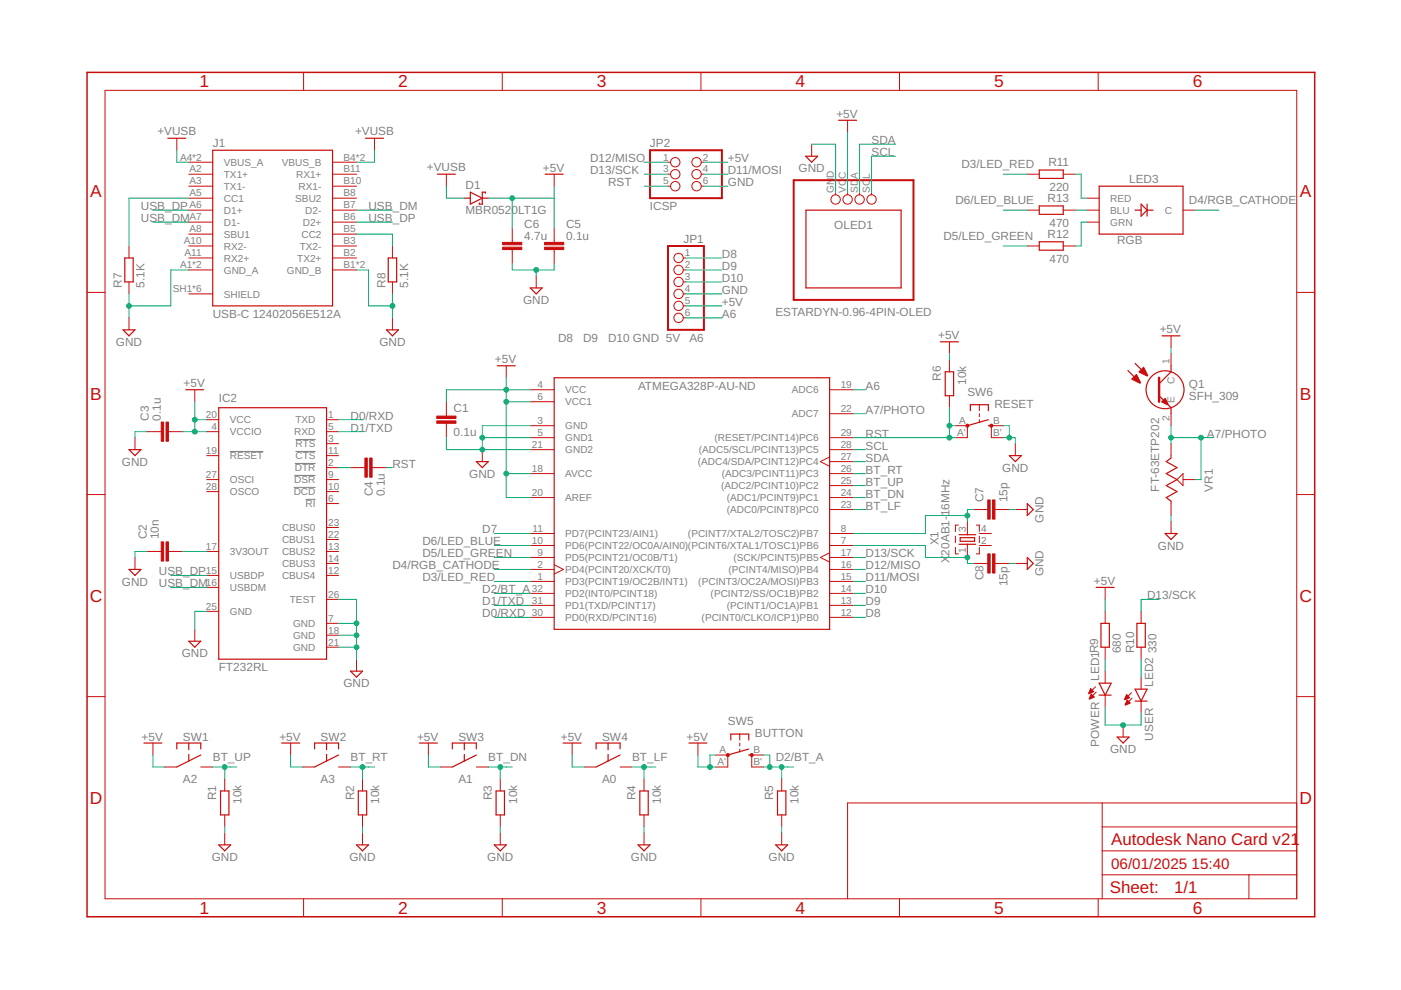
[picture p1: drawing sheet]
<svg xmlns="http://www.w3.org/2000/svg" width="297mm" height="210mm" viewBox="0 0 297 210" stroke-linecap="round" stroke-linejoin="round" font-family="sans-serif">
<path d="M48.7 95.7h7.1M62.5 98.3h4.4M62.6 95.7h4.3M62.7 93.2h4.2M62.3 103.3h4.6M62.4 100.8h4.5M64.8 105.9h2.1" fill="none" stroke="#808080" stroke-width=".21"/>
<g fill="none" stroke="#c90d0c" stroke-width=".21">
<path d="M22.3 19.2h252.6v171.4h-252.6zM64.4 15.3v3.9M106.5 15.3v3.9M148.6 15.3v3.9M190.7 15.3v3.9M232.8 15.3v3.9M37.5 29.3v2.6M40 34.4h5.1M40 36.9h5.1M40 39.5h5.1M70.5 34.4h5.1M70.5 36.9h5.1"/>
<path d="M70.5 39.5h5.1M79.4 29.3v2.6M94.6 36.9v2.6M117.5 36.9v2.6M141.6 34.4h.6M141.6 36.9h.6M141.6 39.5h.6M148.7 34.4h.5M148.7 36.9h.5M148.7 39.5h.5M172.1 30.6v2.5M179.7 25.5v2.5"/>
<path d="M217.8 36.9h2.5M225.4 36.9h2.6M27.3 52.2v2.5M27.3 59.8v2.5M40 57.2h5.1M40 44.6h5.1M40 42h5.1M40 49.6h5.1M40 47.1h5.1M40 52.2h5.1M40 54.7h5.1M70.5 57.2h5.1"/>
<path d="M70.5 44.6h5.1M70.5 42h5.1M70.5 49.6h5.1M70.5 47.1h5.1M70.5 52.2h5.1M70.5 54.7h5.1M83.2 52.2v2.5M83.2 59.8v2.5M108.6 48.4v3M108.6 52.9v3.1M113.7 58.5v2.5M117.5 48.4v3"/>
<path d="M117.5 52.9v3.1M144.9 57.2h.5M144.9 54.7h.5M144.9 59.8h.5M177.2 40.7v.6M179.7 40.7v.6M182.2 40.7v.6M184.8 40.7v.6M217.8 44.6h2.5M217.8 52.2h2.5M225.4 44.6h2.6M225.4 52.2h2.6"/>
<path d="M230.5 44.6h2.5M230.5 42h2.5M230.5 47.1h2.5M250.8 44.6h2.6M18.5 62h3.8M27.3 67.4v2.5M40 62.3h5.1M83.2 67.4v2.5M107.3 77.6v2.5M144.9 62.3h.5M144.9 64.9h.5M144.9 67.4h.5"/>
<path d="M201.3 72.5v2.5M201.3 76.3v2.5M248.3 71.2v2.5M248.3 75v2.6M274.9 62h3.8M28.6 92.8v2.5M31.2 91.5h3M35.7 91.5h3.1M41.3 82.6v2.6M43.8 89h2.6M43.8 91.5h2.6M43.8 96.6h2.6"/>
<path d="M69.2 99.1h2.6M69.2 89h2.6M69.2 91.5h2.6M69.2 94.1h2.6M69.2 96.6h2.6M74.3 99.1h3.1M78.9 99.1h3M94.6 85.2v3M94.6 89.7v3.1M102.3 95.3v2.6M112.4 90.3h5.1M112.4 82.6h5.1"/>
<path d="M112.4 92.8h5.1M112.4 85.2h5.1M112.4 95.3h5.1M175.9 82.6h5.1M175.9 92.8h5.1M175.9 87.7h5.1M175.9 95.3h5.1M175.9 96.9l-2 1 2 1M175.9 97.9h5.1M201.3 83.9v2.5M202.6 90.3h2.5v2.5h-2.5M207.6 85.8v1.3"/>
<path d="M207.6 87.7v.6M207.6 89v.6M212.7 90.3h-2.5v2.5h2.5M215.3 94.1v2.5M248.3 87.7v2.6M248.3 94.1v3M18.5 104.9h3.8M28.6 118.2v2.5M31.2 116.9h3M35.7 116.9h3.1M43.8 116.9h2.6M43.8 104.2h2.6"/>
<path d="M43.8 101.7h2.6M69.2 116.9h2.6M69.2 104.2h2.6M69.2 101.7h2.6M69.2 106.8h2.6M69.2 111.8h2.6M69.2 114.4h2.6M69.2 119.5h2.6M112.4 105.5h5.1M112.4 100.4h5.1M112.4 113.1h5.1M112.4 115.7h5.1"/>
<path d="M112.4 118.2h5.1M117.5 119.7l2 1-2 1M175.9 105.5h5.1M175.9 100.4h5.1M175.9 113.1h5.1M175.9 115.7h5.1M175.9 118.2h5.1M175.9 117.2l-2 1 2 1M175.9 108h5.1M175.9 103h5.1M202.6 116.1v1.3h.6M202.6 113.7v1.4"/>
<path d="M203.2 111.3h-.6v1.4M205.1 110.6v2.8M205.1 115.4v2.8M206.4 108h3M206.4 119.5h3M207 111.3h.6v1.4M207.6 113.1h2.6M207.6 115.7h2.6M207.6 113.7v1.4M207.6 116.1v1.3h-.6M210.9 108h3.1M210.9 119.5h3.1"/>
<path d="M215.3 108h2.5M215.3 119.5h2.5M248.3 106.3v3M248.3 110.6v2.5M249.6 101.7l1.2-1.3v2.6zM250.8 101.7h2.6M274.9 104.9h3.8M41.3 133.4v2.6M43.8 122h2.6M43.8 124.5h2.6M43.8 129.6h2.6M69.2 122h2.6"/>
<path d="M69.2 132.2h2.6M69.2 134.7h2.6M69.2 127.1h2.6M69.2 137.2h2.6M75.6 139.8v2.5M112.4 120.7h5.1M112.4 123.3h5.1M112.4 125.8h5.1M112.4 128.4h5.1M112.4 130.9h5.1M175.9 120.7h5.1M175.9 123.3h5.1"/>
<path d="M175.9 125.8h5.1M175.9 128.4h5.1M175.9 130.9h5.1M234.3 124.5v2.6M234.3 129.6v2.6M234.3 137.2v2.6M241.9 129.6v2.6M241.9 137.2v2.6M18.5 147.7h3.8M32.4 157.5v2.6M61.6 157.5v2.6M90.8 157.5v2.6"/>
<path d="M121.3 157.5v2.6M148 157.5v2.6M156.8 155.6v1.3M156.8 157.5v.7M156.8 158.8v.6M232.3 145.6l-1.4 1.4M232.4 146.7l-1.4 1.4M234.3 142.3v2.5M234.3 147.4v2.5M238.1 153.7v2.6M239.9 146.9l-1.4 1.4M240 148l-1.4 1.4"/>
<path d="M241.9 143.6v2.5M241.9 148.7v2.5M274.9 147.7h3.8M34.9 162.6h2.6M42.6 162.6h2.5M47.6 165.2v2.5M47.6 172.8v2.5M47.6 176.6v2.5M64.2 162.6h2.5M71.8 162.6h2.5M76.9 165.2v2.5M76.9 172.8v2.5"/>
<path d="M76.9 176.6v2.5M93.4 162.6h2.5M101 162.6h2.5M106.1 165.2v2.5M106.1 172.8v2.5M106.1 176.6v2.5M123.8 162.6h2.6M131.5 162.6h2.5M136.5 165.2v2.5M136.5 172.8v2.5M136.5 176.6v2.5M151.8 160.1h2.5v2.5h-2.5"/>
<path d="M161.9 160.1h-2.5v2.5h2.5M165.7 165.2v2.5M165.7 172.8v2.5M165.7 176.6v2.5M233.7 170.2v20.4M233.7 175.3h41.2M274.9 170.2h-95.2v20.4M64.4 190.6v3.8M106.5 190.6v3.8M148.6 190.6v3.8M190.7 190.6v3.8M232.8 190.6v3.8"/>
<path d="M233.7 185.5h41.2M233.7 180.4h41.2M264.8 185.5v5.1"/>
<circle cx="143.2" cy="39.5" r=".99"/>
<circle cx="143.2" cy="34.4" r=".99"/>
<circle cx="143.2" cy="36.9" r=".99"/>
<circle cx="147.7" cy="39.5" r=".99"/>
<circle cx="147.7" cy="34.4" r=".99"/>
<circle cx="147.7" cy="36.9" r=".99"/>
<circle cx="143.9" cy="54.7" r=".99"/>
<circle cx="143.9" cy="57.2" r=".99"/>
<circle cx="143.9" cy="59.8" r=".99"/>
<circle cx="177.2" cy="42.3" r=".99"/>
<circle cx="179.7" cy="42.3" r=".99"/>
<circle cx="182.2" cy="42.3" r=".99"/>
<circle cx="184.8" cy="42.3" r=".99"/>
<circle cx="143.9" cy="62.3" r=".99"/>
<circle cx="143.9" cy="64.9" r=".99"/>
<circle cx="143.9" cy="67.4" r=".99"/>
</g>
<g fill="none" stroke="#c90d0c" stroke-width=".25">
<path d="M35.6 29.3h3.8M45.1 31.9h25.4v33h-25.4zM77.5 29.3h3.8M92.7 36.9h3.8M115.6 36.9h3.8M170.8 33.1h2.6l-1.3 1.3zM177.8 25.5h3.8M220.3 36h5.1v1.8h-5.1zM233 39.5h17.8v10.1h-17.8zM26.5 54.7h1.7v5.1h-1.7zM82.3 54.7h1.8v5.1h-1.8zM98.4 42h1.3"/>
<path d="M99.7 40.7l2.6 1.3-2.6 1.3zM102.3 42h1.2M102.9 41v-.3h-.6v2.6h-.7v-.3M170.9 44.6h20.2v16.4h-20.2zM220.3 43.7h5.1v1.7h-5.1zM220.3 51.3h5.1v1.7h-5.1zM240.7 44.6h1.2M241.9 43.3l1.3 1.3-1.3 1.2zM243.2 43.3v2.5M243.2 44.6h1.3M26.1 69.9h2.5l-1.3 1.3zM81.9 69.9h2.6l-1.3 1.3z"/>
<path d="M105.4 77.6h3.8M112.4 61h2.6l-1.3 1.3zM199.4 72.5h3.8M200.4 78.8h1.8v5.1h-1.8zM239.1 78.6l2.6 2.5M240.7 77l2.5 2.6M246.4 71.2h3.8M248.3 77.6v1.2l-2.6 2.6M27.3 95.3h2.6l-1.3 1.3zM39.4 82.6h3.8M46.4 86.4h22.8v53.4h-22.8zM101 97.9h2.5l-1.2 1.2z"/>
<path d="M117.5 80.1h58.4v53.3h-58.4zM205.7 87.1v-1.3h3.8v1.3M209.5 90.3h.7M209.5 89l-4.4 1.3M214 96.6h2.5l-1.2 1.3zM245.7 83.9l2.6 2.5v1.3M248.3 97.1l-1 .8 2.3 1.2-2.3 1.3 2.3 1.3-2.3 1.3 2.3 1.2-2.3 1.3 1 .8M203.3 113.4h3.6M203.3 115.4h3.6M203.6 114h3v.8h-3zM217.8 106.8l1.3 1.2-1.3 1.3zM217.8 118.2l1.3 1.3-1.3 1.2z"/>
<path d="M247 113.1h2.6l-1.3 1.3zM27.3 120.7h2.6l-1.3 1.3zM40 136h2.6l-1.3 1.2zM232.4 124.5h3.8M233.4 132.2h1.8v5h-1.8zM241 132.2h1.8v5h-1.8zM30.5 157.5h3.8M40 157.5v1.5M40 160v1.4M42.6 158.8v-1.3h-5.1v1.3M59.7 157.5h3.8M69.2 157.5v1.5"/>
<path d="M69.2 160v1.4M71.8 158.8v-1.3h-5.1v1.3M74.3 142.3h2.6l-1.3 1.3zM88.9 157.5h3.8M98.4 157.5v1.5M98.4 160v1.4M101 158.8v-1.3h-5.1v1.3M119.4 157.5h3.8M128.9 157.5v1.5M128.9 160v1.4M131.5 158.8v-1.3h-5.1v1.3M146.1 157.5h3.8"/>
<path d="M154.9 156.9v-1.3h3.8v1.3M158.7 158.8l-4.4 1.3M233 144.8h2.6l-1.3 2.6zM233 147.4h2.6M236.9 156.3h2.5l-1.3 1.2zM240.7 146.1h2.5l-1.3 2.6zM240.7 148.7h2.5M42.6 160.1l-5.1 2.5M46.4 179.1h2.5l-1.3 1.3zM46.8 167.7h1.7v5.1h-1.7zM69.2 161.4l-2.5 1.2M71.8 160.1l-2.6 1.3"/>
<path d="M75.6 179.1h2.5l-1.2 1.3zM76 167.7h1.7v5.1h-1.7zM101 160.1l-5.1 2.5M104.8 179.1h2.5l-1.2 1.3zM105.2 167.7h1.8v5.1h-1.8zM131.5 160.1l-5.1 2.5M135.3 179.1h2.5l-1.3 1.3zM135.7 167.7h1.7v5.1h-1.7zM158.7 160.1h.7M164.5 179.1h2.5l-1.3 1.3zM164.8 167.7h1.8v5.1h-1.8z"/>
<circle cx="247" cy="82.6" r="4"/>
</g>
<g fill="#c90d0c" stroke="#c90d0c" stroke-width=".21">
<path d="M92.6 89.2h4.1v.5h-4.1z"/>
<path d="M92.6 88.2h4.1v.5h-4.1z"/>
<path d="M78.4 97.1h.5v4.1h-.5z"/>
<path d="M77.4 97.1h.5v4.1h-.5z"/>
<path d="M210.4 117.4h.5v4.1h-.5z"/>
<path d="M209.4 117.4h.5v4.1h-.5z"/>
<path d="M210.4 106h.5v4.1h-.5z"/>
<path d="M209.4 106h.5v4.1h-.5z"/>
<path d="M106.6 52.4h4v.5h-4z"/>
<path d="M106.6 51.4h4v.5h-4z"/>
<path d="M35.2 114.9h.5v4.1h-.5z"/>
<path d="M34.2 114.9h.5v4.1h-.5z"/>
<path d="M115.5 52.4h4v.5h-4z"/>
<path d="M115.5 51.4h4v.5h-4z"/>
<path d="M34.2 89.5h.5v4.1h-.5z"/>
<path d="M35.2 89.5h.5v4.1h-.5z"/>
</g>
<path d="M18.5 15.3h260.2v179.1h-260.2z" fill="none" stroke="#c90d0c" stroke-width=".32"/>
<path d="M137.8 31.9h15.3v10.1h-15.3zM168.3 38.2h25.4v25.4h-25.4zM141.6 52.2h7.6v17.7h-7.6z" fill="none" stroke="#c90d0c" stroke-width=".42"/>
<g fill="#c90d0c" stroke="#c90d0c" stroke-width=".21">
<path d="M154.1 159.9h.5v.4h-.5z" fill-rule="evenodd"/>
<path d="M246.3 85.2l.7-.7 .7 1.2-.2 .1z" fill-rule="evenodd"/>
<path d="M239.9 80.4l1-1 .9 1.7-.1 .2z" fill-rule="evenodd"/>
<path d="M241.5 78.9l1-1 .9 1.7-.2 .1z" fill-rule="evenodd"/>
<path d="M231.2 146l.7 .7-1 .4z" fill-rule="evenodd"/>
<path d="M231.4 147.1l.6 .7-1 .4z" fill-rule="evenodd"/>
<path d="M238.9 147.3l.6 .6-1 .5z" fill-rule="evenodd"/>
<path d="M239 148.4l.7 .7-1.1 .4z" fill-rule="evenodd"/>
<circle cx="205.1" cy="90.3" r=".33"/>
<circle cx="210.2" cy="90.3" r=".33"/>
<circle cx="159.4" cy="160.1" r=".32"/>
</g>
<path d="M245.7 80.1v5.1" fill="none" stroke="#c90d0c" stroke-width=".51"/>
<g fill="none" stroke="#0dab76" stroke-width=".21">
<path d="M37.5 31.9v2.5h2.5M79.4 31.9v2.5h-3.8M94.6 39.5v2.5h3.8M117.5 39.5v8.9M136.5 39.5h5.1M136.5 34.4h5.1M136.5 36.9h5.1M149.2 39.5h5.1M149.2 34.4h5.1M149.2 36.9h5.1M172.1 30.6h5.1v10.1M179.7 28v12.7"/>
<path d="M189.9 30.6h-7.7v10.1M189.9 33.1h-5.1v7.6M212.7 36.9h5.1M228 36.9h1.2v5.1h1.3M32.4 44.6h7.6M32.4 47.1h7.6M40 42h-12.7v10.2M40 57.2h-3.8v7.7h-8.9M75.6 57.2h2.5v7.7h5.1M75.6 49.6h7.6v2.6M75.6 44.6h7.6M75.6 47.1h7.6"/>
<path d="M103.5 42h14M108.6 56v1.2h8.9v-1.2M108.6 42v6.4M113.7 57.2v1.3M145.4 57.2h7.7M145.4 54.7h7.7M145.4 59.8h7.7M212.7 52.2h5.1M212.7 44.6h5.1M228 44.6h2.5M230.5 47.1h-1.3v5.1h-1.2M253.4 44.6h5"/>
<path d="M27.3 62.3v5.1M83.2 62.3v5.1M145.4 64.9h7.7M145.4 62.3h7.7M145.4 67.4h7.7M201.3 75v1.3M248.3 73.7v1.3M31.2 91.5h-2.6v1.3M38.8 91.5h5M41.3 85.2v6.3M41.3 89h2.5M71.8 91.5h5.1"/>
<path d="M71.8 99.1h2.5M71.8 89h5.1M81.9 99.1h1.3M94.6 92.8v2.5h17.8M102.3 92.8h10.1M107.3 80.1v25.4h5.1M107.3 85.2h5.1M112.4 90.3h-10.1v5M112.4 82.6h-17.8v2.6M181 92.8h21.6M181 95.3h2.5M181 97.9h2.5"/>
<path d="M181 82.6h2.5M181 87.7h2.5M201.3 90.3h1.3M201.3 86.4v6.4M212.7 90.3h1.3v2.5M212.7 92.8h2.6v1.3M248.3 92.8h8.9M248.3 90.3v3.8M254.6 92.8v8.9h-1.2M31.2 116.9h-2.6v1.3M38.8 116.9h5M104.8 118.2h7.6"/>
<path d="M104.8 115.7h7.6M104.8 113.1h7.6M107.3 100.4h5.1M181 115.7h15.2v2.5h8.9v1.3h1.3M181 108h2.5M181 118.2h2.5M181 100.4h2.5M181 105.5h2.5M181 103h2.5M205.1 109.3h-8.9v3.8h-15.2M206.4 108h-1.3v2.6M214 119.5h1.3"/>
<path d="M214 108h1.3M248.3 109.3v1.3M36.2 122h7.6M36.2 124.5h7.6M43.8 129.6h-2.5v3.8M71.8 127.1h3.8v12.7M71.8 132.2h3.8M71.8 134.7h3.8M71.8 137.2h3.8M104.8 120.7h7.6M104.8 123.3h7.6M104.8 125.8h7.6"/>
<path d="M104.8 130.9h7.6M104.8 128.4h7.6M181 120.7h2.5M181 123.3h2.5M181 125.8h2.5M181 130.9h2.5M181 128.4h2.5M234.3 127.1v2.5M234.3 139.8v2.5M241.9 139.8v3.8M245.7 127.1h-3.8v2.5M234.3 149.9v3.8h7.6v-2.5"/>
<path d="M32.4 160.1v2.5h2.5M45.1 162.6h5.1M47.6 162.6v2.6M47.6 175.3v1.3M61.6 160.1v2.5h2.6M74.3 162.6h5.1M76.9 162.6v2.6M76.9 175.3v1.3M90.8 160.1v2.5h2.6M103.5 162.6h5.1M106.1 162.6v2.6M106.1 175.3v1.3"/>
<path d="M121.3 160.1v2.5h2.5M134 162.6h5.1M136.5 162.6v2.6M136.5 175.3v1.3M148 160.1v2.5h3.8M151.8 160.1h-1.3v2.5M161.9 162.6h6.4M161.9 160.1h1.3v2.5M165.7 162.6v2.6M165.7 175.3v1.3"/>
</g>
<g fill="#0dab76" stroke="#0dab76" stroke-width=".21">
<circle cx="102.3" cy="92.8" r=".51"/>
<circle cx="102.3" cy="95.3" r=".51"/>
<circle cx="27.3" cy="64.9" r=".51"/>
<circle cx="83.2" cy="64.9" r=".51"/>
<circle cx="113.7" cy="57.2" r=".51"/>
<circle cx="214" cy="92.8" r=".51"/>
<circle cx="238.1" cy="153.7" r=".51"/>
<circle cx="75.6" cy="137.2" r=".51"/>
<circle cx="75.6" cy="134.7" r=".51"/>
<circle cx="75.6" cy="132.2" r=".51"/>
<circle cx="201.3" cy="92.8" r=".51"/>
<circle cx="201.3" cy="90.3" r=".51"/>
<circle cx="107.3" cy="82.6" r=".51"/>
<circle cx="107.3" cy="85.2" r=".51"/>
<circle cx="107.3" cy="100.4" r=".51"/>
<circle cx="41.3" cy="89" r=".51"/>
<circle cx="41.3" cy="91.5" r=".51"/>
<circle cx="150.5" cy="162.6" r=".51"/>
<circle cx="108.6" cy="42" r=".51"/>
<circle cx="205.1" cy="109.3" r=".51"/>
<circle cx="47.6" cy="162.6" r=".51"/>
<circle cx="76.9" cy="162.6" r=".51"/>
<circle cx="106.1" cy="162.6" r=".51"/>
<circle cx="136.5" cy="162.6" r=".51"/>
<circle cx="165.7" cy="162.6" r=".51"/>
<circle cx="163.2" cy="162.6" r=".51"/>
<circle cx="248.3" cy="92.8" r=".51"/>
<circle cx="254.6" cy="92.8" r=".51"/>
<circle cx="205.1" cy="118.2" r=".51"/>
</g>
<g font-size="3.7" fill="#c90d0c">
<text x="42.3" y="18.5">1</text>
<text x="84.4" y="18.5">2</text>
<text x="126.5" y="18.5">3</text>
<text x="168.6" y="18.5">4</text>
<text x="210.8" y="18.5">5</text>
<text x="252.9" y="18.5">6</text>
<text x="19.1" y="41.9">A</text>
<text x="275.6" y="41.9">A</text>
<text x="19.1" y="84.7">B</text>
<text x="275.6" y="84.7">B</text>
<text x="19" y="127.6">C</text>
<text x="275.5" y="127.6">C</text>
<text x="19" y="170.4">D</text>
<text x="275.5" y="170.4">D</text>
<text x="42.3" y="193.8">1</text>
<text x="84.4" y="193.8">2</text>
<text x="126.5" y="193.8">3</text>
<text x="168.6" y="193.8">4</text>
<text x="210.8" y="193.8">5</text>
<text x="252.9" y="193.8">6</text>
</g>
<g font-size="3.6" fill="#c90d0c">
<text x="235.6" y="179.1">Autodesk Nano Card v21</text>
<text x="235.3" y="189.4">Sheet:</text>
<text x="248.9" y="189.3">1/1</text>
</g>
<g font-size="3.2" fill="#c90d0c">
<text x="235.6" y="184.2">06/01/2025</text>
<text x="252.6" y="184.2">15:40</text>
</g>
<g font-size="2.5" fill="#808080">
<text x="33.4" y="28.7">+VUSB</text>
<text x="75.3" y="28.7">+VUSB</text>
<text x="177.3" y="25">+5V</text>
<text x="45.1" y="31.1">J1</text>
<text x="125.1" y="34.4">D12/MISO</text>
<text x="137.8" y="31.2">JP2</text>
<text x="154.3" y="34.4">+5V</text>
<text x="184.8" y="30.6">SDA</text>
<text x="184.8" y="33.1">SCL</text>
<text x="203.8" y="35.7">D3/LED_RED</text>
<text x="222.3" y="35.1">R11</text>
<text x="90.5" y="36.3">+VUSB</text>
<text x="98.7" y="40.1">D1</text>
<text x="115.1" y="36.4">+5V</text>
<text x="125.1" y="36.9">D13/SCK</text>
<text x="128.9" y="39.5">RST</text>
<text x="154.3" y="39.5">GND</text>
<text x="154.3" y="36.9">D11/MOSI</text>
<text x="169.3" y="36.5">GND</text>
<text x="222.5" y="40.5">220</text>
<text x="239.4" y="38.7">LED3</text>
<text x="29.9" y="44.5">USB_DP</text>
<text x="29.9" y="47.1">USB_DM</text>
<text x="78.1" y="47.1">USB_DP</text>
<text x="78.1" y="44.5">USB_DM</text>
<text x="98.7" y="45.4">MBR0520LT1G</text>
<text x="137.8" y="44.5">ICSP</text>
<text x="202.6" y="43.3">D6/LED_BLUE</text>
<text x="222.1" y="42.7">R13</text>
<text x="252.1" y="43.3">D4/RGB_CATHODE</text>
<text x="111.1" y="50.9">4.7u</text>
<text x="111.1" y="48.4">C6</text>
<text x="120" y="50.9">0.1u</text>
<text x="120" y="48.4">C5</text>
<text x="144.9" y="51.5">JP1</text>
<text x="176.9" y="48.6">OLED1</text>
<text x="200" y="50.9">D5/LED_GREEN</text>
<text x="222.1" y="50.4">R12</text>
<text x="222.5" y="48.1">470</text>
<text x="236.9" y="51.8">RGB</text>
<text x="153" y="54.7">D8</text>
<text x="153" y="57.2">D9</text>
<text x="153" y="59.8">D10</text>
<text x="222.5" y="55.7">470</text>
<text x="25.8" y="61.1" transform="rotate(-90 25.8 61.1)">R7</text>
<text x="30.6" y="61.1" transform="rotate(-90 30.6 61.1)">5.1K</text>
<text x="81.7" y="61.1" transform="rotate(-90 81.7 61.1)">R8</text>
<text x="86.5" y="61.1" transform="rotate(-90 86.5 61.1)">5.1K</text>
<text x="110.9" y="64.5">GND</text>
<text x="153" y="62.3">GND</text>
<text x="153" y="64.9">+5V</text>
<text x="45.1" y="67.4">USB-C 12402056E512A</text>
<text x="153" y="67.4">A6</text>
<text x="164.4" y="67">ESTARDYN-0.96-4PIN-OLED</text>
<text x="198.9" y="72">+5V</text>
<text x="245.9" y="70.7">+5V</text>
<text x="24.6" y="73.4">GND</text>
<text x="80.4" y="73.4">GND</text>
<text x="104.9" y="77.1">+5V</text>
<text x="118.3" y="72.5">D8</text>
<text x="123.6" y="72.5">D9</text>
<text x="128.9" y="72.5">D10 GND 5V</text>
<text x="146.2" y="72.5">A6</text>
<text x="38.9" y="82.1">+5V</text>
<text x="135.3" y="82.6">ATMEGA328P-AU-ND</text>
<text x="183.5" y="82.6">A6</text>
<text x="199.5" y="80.8" transform="rotate(-90 199.5 80.8)">R6</text>
<text x="204.9" y="81.6" transform="rotate(-90 204.9 81.6)">10k</text>
<text x="205.1" y="83.9">SW6</text>
<text x="252.1" y="82.3">Q1</text>
<text x="31.5" y="89.2" transform="rotate(-90 31.5 89.2)">C3</text>
<text x="34.1" y="89.2" transform="rotate(-90 34.1 89.2)">0.1u</text>
<text x="46.4" y="85.2">IC2</text>
<text x="74.3" y="89">D0/RXD</text>
<text x="96.2" y="87.3">C1</text>
<text x="183.5" y="87.7">A7/PHOTO</text>
<text x="210.8" y="86.4">RESET</text>
<text x="252.1" y="84.8">SFH_309</text>
<text x="74.3" y="91.5">D1/TXD</text>
<text x="96.2" y="92.4">0.1u</text>
<text x="183.5" y="95.3">SCL</text>
<text x="183.5" y="92.8">RST</text>
<text x="255.9" y="92.8">A7/PHOTO</text>
<text x="25.8" y="98.8">GND</text>
<text x="83.2" y="99.1">RST</text>
<text x="99.5" y="101.3">GND</text>
<text x="183.5" y="97.9">SDA</text>
<text x="183.5" y="100.4">BT_RT</text>
<text x="212.5" y="100">GND</text>
<text x="79" y="105.2" transform="rotate(-90 79 105.2)">C4</text>
<text x="81.6" y="105.2" transform="rotate(-90 81.6 105.2)">0.1u</text>
<text x="183.5" y="103">BT_UP</text>
<text x="183.5" y="105.5">BT_DN</text>
<text x="208.5" y="106.5" transform="rotate(-90 208.5 106.5)">C7</text>
<text x="213.6" y="106.5" transform="rotate(-90 213.6 106.5)">15p</text>
<text x="245.7" y="104.2" transform="rotate(-90 245.7 104.2)">FT-63ETP202</text>
<text x="257.2" y="104.2" transform="rotate(-90 257.2 104.2)">VR1</text>
<text x="102.3" y="113.1">D7</text>
<text x="183.5" y="108">BT_LF</text>
<text x="221.2" y="110.8" transform="rotate(-90 221.2 110.8)">GND</text>
<text x="31.1" y="114.4" transform="rotate(-90 31.1 114.4)">C2</text>
<text x="33.7" y="114.4" transform="rotate(-90 33.7 114.4)">10n</text>
<text x="89.6" y="118.2">D5/LED_GREEN</text>
<text x="89.6" y="115.6">D6/LED_BLUE</text>
<text x="183.5" y="118.2">D13/SCK</text>
<text x="199" y="115.6" transform="rotate(-90 199 115.6)">X1</text>
<text x="201.3" y="119.5" transform="rotate(-90 201.3 119.5)">X</text>
<text x="201.3" y="117.8" transform="rotate(-90 201.3 117.8)">20AB1-16MHz</text>
<text x="245.5" y="116.5">GND</text>
<text x="25.8" y="124.2">GND</text>
<text x="33.7" y="122">USB_DP</text>
<text x="33.7" y="124.5">USB_DM</text>
<text x="83.2" y="120.7">D4/RGB_CATHODE</text>
<text x="89.6" y="123.3">D3/LED_RED</text>
<text x="102.3" y="125.8">D2/BT_A</text>
<text x="183.5" y="120.7">D12/MISO</text>
<text x="183.5" y="123.3">D11/MOSI</text>
<text x="183.5" y="125.8">D10</text>
<text x="208.5" y="123" transform="rotate(-90 208.5 123)">C8</text>
<text x="213.6" y="124.3" transform="rotate(-90 213.6 124.3)">15p</text>
<text x="221.2" y="122.2" transform="rotate(-90 221.2 122.2)">GND</text>
<text x="231.9" y="124">+5V</text>
<text x="102.3" y="128.3">D1/TXD</text>
<text x="102.3" y="130.9">D0/RXD</text>
<text x="183.5" y="130.9">D8</text>
<text x="183.5" y="128.3">D9</text>
<text x="243.2" y="127.1">D13/SCK</text>
<text x="38.5" y="139.4">GND</text>
<text x="46.4" y="142.3">FT232RL</text>
<text x="237.6" y="138.5" transform="rotate(-90 237.6 138.5)">680</text>
<text x="240.4" y="138.5" transform="rotate(-90 240.4 138.5)">R10</text>
<text x="245.2" y="138.5" transform="rotate(-90 245.2 138.5)">330</text>
<text x="72.8" y="145.7">GND</text>
<text x="233" y="144.3" transform="rotate(-90 233 144.3)">LED1R9</text>
<text x="244.5" y="145.6" transform="rotate(-90 244.5 145.6)">LED2</text>
<text x="154.3" y="153.7">SW5</text>
<text x="30" y="157">+5V</text>
<text x="38.8" y="157.2">SW1</text>
<text x="45.1" y="161.4">BT_UP</text>
<text x="59.2" y="157">+5V</text>
<text x="68" y="157.2">SW2</text>
<text x="74.3" y="161.4">BT_RT</text>
<text x="88.4" y="157">+5V</text>
<text x="97.2" y="157.2">SW3</text>
<text x="103.5" y="161.4">BT_DN</text>
<text x="118.9" y="157">+5V</text>
<text x="127.7" y="157.2">SW4</text>
<text x="134" y="161.4">BT_LF</text>
<text x="145.6" y="157">+5V</text>
<text x="160" y="156.3">BUTTON</text>
<text x="164.5" y="161.4">D2/BT_A</text>
<text x="233" y="158.3" transform="rotate(-90 233 158.3)">POWER</text>
<text x="235.3" y="159.7">GND</text>
<text x="244.5" y="157" transform="rotate(-90 244.5 157)">USER</text>
<text x="38.8" y="166.1">A2</text>
<text x="68" y="166.1">A3</text>
<text x="97.2" y="166.1">A1</text>
<text x="127.7" y="166.1">A0</text>
<text x="45.9" y="169.6" transform="rotate(-90 45.9 169.6)">R1</text>
<text x="51.2" y="170.5" transform="rotate(-90 51.2 170.5)">10k</text>
<text x="75.1" y="169.6" transform="rotate(-90 75.1 169.6)">R2</text>
<text x="80.4" y="170.5" transform="rotate(-90 80.4 170.5)">10k</text>
<text x="104.3" y="169.6" transform="rotate(-90 104.3 169.6)">R3</text>
<text x="109.6" y="170.5" transform="rotate(-90 109.6 170.5)">10k</text>
<text x="134.7" y="169.6" transform="rotate(-90 134.7 169.6)">R4</text>
<text x="140.1" y="170.5" transform="rotate(-90 140.1 170.5)">10k</text>
<text x="163.9" y="169.6" transform="rotate(-90 163.9 169.6)">R5</text>
<text x="169.3" y="170.5" transform="rotate(-90 169.3 170.5)">10k</text>
<text x="44.9" y="182.6">GND</text>
<text x="74.1" y="182.6">GND</text>
<text x="103.3" y="182.6">GND</text>
<text x="133.8" y="182.6">GND</text>
<text x="163" y="182.6">GND</text>
</g>
<g font-size="2.1" fill="#808080">
<text x="38.2" y="34">A4*2</text>
<text x="47.5" y="35.2">VBUS_A</text>
<text x="59.8" y="35.2">VBUS_B</text>
<text x="72.8" y="34">B4*2</text>
<text x="140.6" y="34">1</text>
<text x="149" y="34">2</text>
<text x="40.2" y="39.1">A3</text>
<text x="40.2" y="36.6">A2</text>
<text x="40.2" y="41.7">A5</text>
<text x="47.5" y="40.2">TX1-</text>
<text x="47.5" y="37.7">TX1+</text>
<text x="62.8" y="37.7">RX1+</text>
<text x="63.3" y="40.2">RX1-</text>
<text x="72.8" y="41.7">B8</text>
<text x="72.8" y="39.1">B10</text>
<text x="72.8" y="36.6">B11</text>
<text x="140.6" y="36.6">3</text>
<text x="140.6" y="39.1">5</text>
<text x="149" y="36.6">4</text>
<text x="149" y="39.1">6</text>
<text x="176.8" y="40.9" transform="rotate(-90 176.8 40.9)">GN</text>
<text x="176.8" y="37.7" transform="rotate(-90 176.8 37.7)">D</text>
<text x="179.4" y="40.9" transform="rotate(-90 179.4 40.9)">VC</text>
<text x="179.4" y="38" transform="rotate(-90 179.4 38)">C</text>
<text x="181.9" y="40.9" transform="rotate(-90 181.9 40.9)">SD</text>
<text x="181.9" y="38" transform="rotate(-90 181.9 38)">A</text>
<text x="184.4" y="40.9" transform="rotate(-90 184.4 40.9)">SC</text>
<text x="184.4" y="38" transform="rotate(-90 184.4 38)">L</text>
<text x="40.2" y="44.2">A6</text>
<text x="40.2" y="46.7">A7</text>
<text x="47.5" y="45.3">D1+</text>
<text x="47.5" y="42.8">CC1</text>
<text x="47.5" y="47.8">D1-</text>
<text x="62.6" y="42.8">SBU2</text>
<text x="64.2" y="47.8">D2+</text>
<text x="64.7" y="45.3">D2-</text>
<text x="72.8" y="46.7">B6</text>
<text x="72.8" y="44.2">B7</text>
<text x="235.4" y="47.8">GRN</text>
<text x="235.4" y="45.3">BLU</text>
<text x="235.4" y="42.8">RED</text>
<text x="246.9" y="45.3">C</text>
<text x="39" y="51.8">A10</text>
<text x="40.2" y="49.3">A8</text>
<text x="47.5" y="50.4">SBU1</text>
<text x="47.5" y="52.9">RX2-</text>
<text x="63.5" y="52.9">TX2-</text>
<text x="63.9" y="50.4">CC2</text>
<text x="72.8" y="51.8">B3</text>
<text x="72.8" y="49.3">B5</text>
<text x="38.2" y="56.9">A1*2</text>
<text x="39.1" y="54.3">A11</text>
<text x="47.5" y="58">GND_A</text>
<text x="47.5" y="55.5">RX2+</text>
<text x="60.8" y="58">GND_B</text>
<text x="63" y="55.5">TX2+</text>
<text x="72.8" y="56.9">B1*2</text>
<text x="72.8" y="54.3">B2</text>
<text x="145.2" y="54.3">1</text>
<text x="145.2" y="56.9">2</text>
<text x="145.2" y="59.4">3</text>
<text x="36.6" y="62">SH1*6</text>
<text x="47.5" y="63.1">SHIELD</text>
<text x="145.2" y="62">4</text>
<text x="145.2" y="64.5">5</text>
<text x="145.2" y="67">6</text>
<text x="247.9" y="77.2" transform="rotate(-90 247.9 77.2)">1</text>
<text x="114" y="82.3">4</text>
<text x="119.8" y="83.4">VCC</text>
<text x="167.9" y="83.4">ADC6</text>
<text x="178.2" y="82.3">19</text>
<text x="249" y="81.4" transform="rotate(-90 249 81.4)">C</text>
<text x="43.7" y="88.6">20</text>
<text x="48.7" y="89.7">VCC</text>
<text x="62.6" y="89.7">TXD</text>
<text x="69.6" y="88.6">1</text>
<text x="114" y="89.9">3</text>
<text x="114" y="84.8">6</text>
<text x="119.8" y="85.9">VCC1</text>
<text x="167.9" y="88.5">ADC7</text>
<text x="178.2" y="87.4">22</text>
<text x="203.3" y="89.9">A</text>
<text x="210.5" y="89.9">B</text>
<text x="247.9" y="89.3" transform="rotate(-90 247.9 89.3)">2</text>
<text x="249" y="85.4" transform="rotate(-90 249 85.4)">E</text>
<text x="44.8" y="91.2">4</text>
<text x="48.7" y="92.3">VCCIO</text>
<text x="62.4" y="92.3">RXD</text>
<text x="62.7" y="94.8">RTS</text>
<text x="69.6" y="91.2">5</text>
<text x="69.6" y="93.7">3</text>
<text x="112.8" y="95">21</text>
<text x="114" y="92.4">5</text>
<text x="119.8" y="91">GND</text>
<text x="119.8" y="93.6">GND1</text>
<text x="151.5" y="93.6">(RESET/PCINT14)PC6</text>
<text x="178.2" y="95">28</text>
<text x="178.2" y="92.4">29</text>
<text x="202.9" y="92.4">A'</text>
<text x="210.5" y="92.4">B'</text>
<text x="43.7" y="101.3">27</text>
<text x="43.7" y="96.2">19</text>
<text x="48.7" y="97.4">RESET</text>
<text x="62.5" y="99.9">DTR</text>
<text x="62.6" y="97.4">CTS</text>
<text x="69.6" y="96.2">11</text>
<text x="69.6" y="98.8">2</text>
<text x="69.6" y="101.3">9</text>
<text x="112.8" y="100.1">18</text>
<text x="119.8" y="101.2">AVCC</text>
<text x="119.8" y="96.1">GND2</text>
<text x="147.9" y="98.6">(ADC4/SDA/PCINT12)PC4</text>
<text x="148.2" y="96.1">(ADC5/SCL/PCINT13)PC5</text>
<text x="153.1" y="101.2">(ADC3/PCINT11)PC3</text>
<text x="178.2" y="100.1">26</text>
<text x="178.2" y="97.5">27</text>
<text x="43.7" y="103.9">28</text>
<text x="48.7" y="105">OSCO</text>
<text x="48.7" y="102.4">OSCI</text>
<text x="62.3" y="105">DCD</text>
<text x="62.4" y="102.4">DSR</text>
<text x="64.8" y="107.5">RI</text>
<text x="69.6" y="103.9">10</text>
<text x="69.6" y="106.4">6</text>
<text x="112.8" y="105.1">20</text>
<text x="119.8" y="106.3">AREF</text>
<text x="152.9" y="103.7">(ADC2/PCINT10)PC2</text>
<text x="154.1" y="106.3">(ADC1/PCINT9)PC1</text>
<text x="178.2" y="107.7">23</text>
<text x="178.2" y="105.1">24</text>
<text x="178.2" y="102.6">25</text>
<text x="59.8" y="112.6">CBUS0</text>
<text x="69.6" y="111.5">23</text>
<text x="112.9" y="112.8">11</text>
<text x="119.8" y="113.9">PD7(PCINT23/AIN1)</text>
<text x="145.9" y="113.9">(PCINT7/XTAL2/TOSC2)PB7</text>
<text x="154.1" y="108.8">(ADC0/PCINT8)PC0</text>
<text x="178.2" y="112.8">8</text>
<text x="204.8" y="112.8" transform="rotate(-90 204.8 112.8)">3</text>
<text x="208" y="112.8">4</text>
<text x="43.7" y="116.6">17</text>
<text x="48.7" y="117.7">3V3OUT</text>
<text x="59.8" y="115.1">CBUS1</text>
<text x="59.8" y="117.7">CBUS2</text>
<text x="69.6" y="114">22</text>
<text x="69.6" y="116.6">13</text>
<text x="69.6" y="119.1">14</text>
<text x="112.8" y="115.3">10</text>
<text x="114" y="117.8">9</text>
<text x="119.8" y="116.4">PD6(PCINT22/OC0A/AIN0)(PCINT6/XTAL1/TOSC1)PB6</text>
<text x="119.8" y="118.9">PD5(PCINT21/OC0B/T1)</text>
<text x="155.5" y="119">(SCK/PCINT5)PB5</text>
<text x="178.2" y="117.8">17</text>
<text x="178.2" y="115.3">7</text>
<text x="204.8" y="117.2" transform="rotate(-90 204.8 117.2)">1</text>
<text x="208" y="115.3">2</text>
<text x="43.7" y="121.6">15</text>
<text x="43.7" y="124.2">16</text>
<text x="48.7" y="122.8">USBDP</text>
<text x="48.7" y="125.3">USBDM</text>
<text x="59.8" y="120.2">CBUS3</text>
<text x="59.8" y="122.8">CBUS4</text>
<text x="69.6" y="121.6">12</text>
<text x="112.8" y="125.5">32</text>
<text x="114" y="120.4">2</text>
<text x="114" y="122.9">1</text>
<text x="119.8" y="121.5">PD4(PCINT20/XCK/T0)</text>
<text x="119.8" y="124">PD3(PCINT19/OC2B/INT1)</text>
<text x="148.1" y="124">(PCINT3/OC2A/MOSI)PB3</text>
<text x="154.5" y="121.5">(PCINT4/MISO)PB4</text>
<text x="178.2" y="125.5">14</text>
<text x="178.2" y="122.9">15</text>
<text x="178.2" y="120.4">16</text>
<text x="43.7" y="129.3">25</text>
<text x="48.7" y="130.4">GND</text>
<text x="61.4" y="127.8">TEST</text>
<text x="69.6" y="131.8">7</text>
<text x="69.6" y="126.7">26</text>
<text x="112.8" y="128">31</text>
<text x="112.8" y="130.5">30</text>
<text x="119.8" y="126.6">PD2(INT0/PCINT18)</text>
<text x="119.8" y="129.1">PD1(TXD/PCINT17)</text>
<text x="119.8" y="131.6">PD0(RXD/PCINT16)</text>
<text x="148.8" y="131.6">(PCINT0/CLKO/ICP1)PB0</text>
<text x="150.7" y="126.6">(PCINT2/SS/OC1B)PB2</text>
<text x="154.1" y="129.1">(PCINT1/OC1A)PB1</text>
<text x="178.2" y="130.5">12</text>
<text x="178.2" y="128">13</text>
<text x="62.1" y="132.9">GND</text>
<text x="62.1" y="135.5">GND</text>
<text x="62.1" y="138">GND</text>
<text x="69.6" y="134.3">18</text>
<text x="69.6" y="136.9">21</text>
<text x="152.5" y="159.7">A</text>
<text x="159.8" y="159.7">B</text>
<text x="152.1" y="162.3">A'</text>
<text x="159.8" y="162.3">B'</text>
</g>
</svg>
